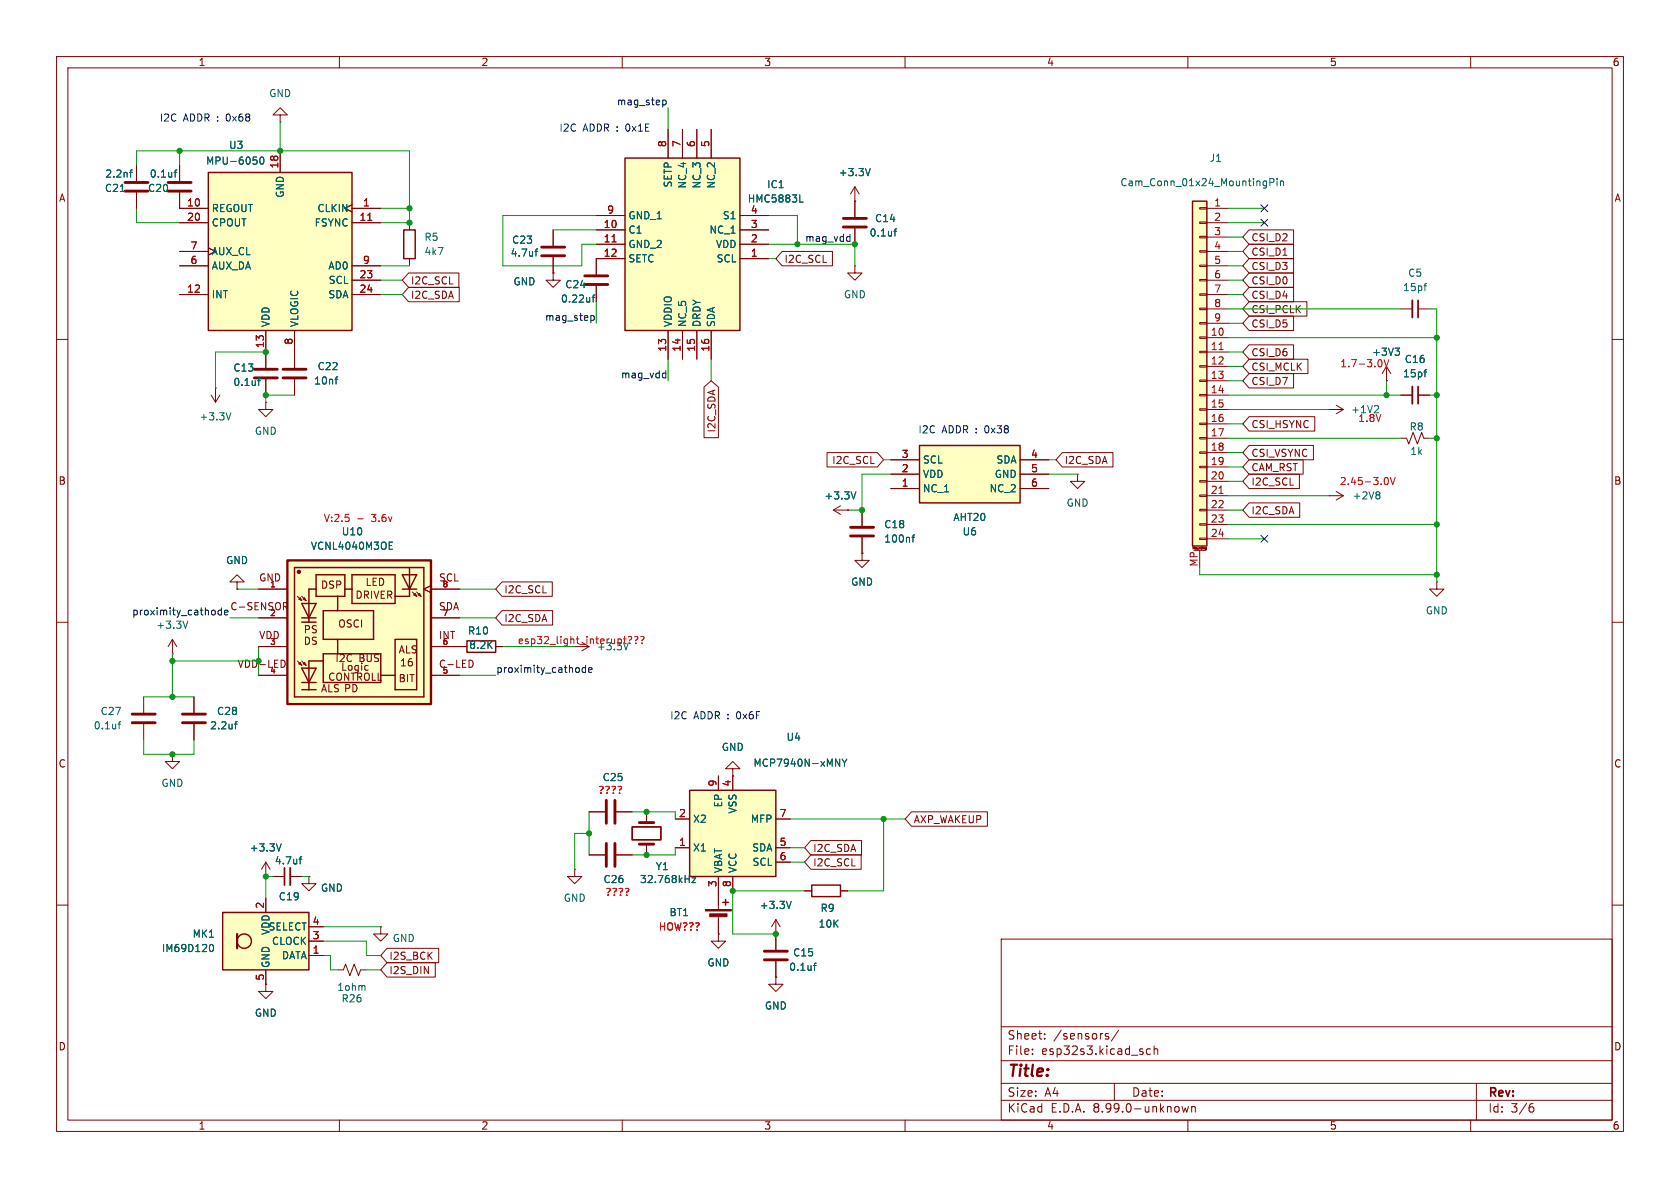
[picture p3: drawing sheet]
<svg xmlns="http://www.w3.org/2000/svg" width="297mm" height="210mm" viewBox="0 0 297 210" stroke-linecap="round" stroke-linejoin="round" font-family="sans-serif">
<g fill="none" stroke="#840000" stroke-width=".18">
<path d="M10 10h277v190h-277zM12 12h273v186h-273zM60 10v2M110 10v2M160 10v2M210 10v2M260 10v2M10 60h2M285 60h2M10 110h2M254 102.9v1.2h-1.3l1.3 1.3 1.3-1.3h-1.3M254 102.9h.1"/>
<path d="M285 110h2M10 160h2M101.6 153.7v1.2h-1.3l1.3 1.3 1.3-1.3h-1.3M101.6 153.7h.1M285 160h2M177 166h108v32h-108zM60 198v2M110 198v2M160 198v2M177 194.5h108M177 191.5h108M177 187.5h108"/>
<path d="M177 181.5h108M182.5 186.3v.1M182.5 185.5v.1M184.7 183.6v.1M184.7 182.8v.1M195.5 183.1l.5 .2v.2l-.2 .2-.4-.1M195.5 182.8h.5M197 191.5v3M197.7 182.1l-1.2 2M203.4 185.5l-.4-.1-.3 .3v.4l.1 .2h.6M204 185.5l.2-.1 .4 .1 .1 .9M204 184.9v1.5"/>
<path d="M209 195.6l.2 1 .3-.7 .3 .7 .3-1M210 198v2M210.7 195.6v1M210.7 195.7l.2-.1 .3 .1 .1 .9M260 198v2M261 191.5v6.5M270.6 195.7h.3l.3 .3-.1 .5-.5 .1M271 195.1l-.4 .1"/>
</g>
<path d="M121.9 139.7h15.3v15.2h-15.3z" fill="#ffffc2"/>
<path d="M71.4 40.6h2v5.1h-2zM121.9 139.7h15.3v15.2h-15.3z" fill="none" stroke="#840000" stroke-width=".25"/>
<g fill="none" stroke="#840000" stroke-width=".18">
<path d="M72.4 39.4v1.2M72.4 45.7v1.3M97.8 48.3v1.2h1.3l-1.3 1.3-1.3-1.3h1.3M97.8 48.3h.1M97.8 40.6v2.8M97.8 45.5v2.8M105.4 45.7v2.8M105.4 50.5v2.8M234.9 72.4h.1M234.9 72.4h2.6M236.2 71.6l1.3 .8M237.5 72.4l-1.3 .8"/>
<path d="M247.6 77.5h1.1l.3 1 .8-2 .8 2 .7-2 .4 1h1M234.9 87.6h.1M234.9 87.6h2.6M236.2 86.9l1.3 .7M237.5 87.6l-1.3 .8M127 137.2v2.5M129.5 135.9h-1.2l1.2-1.3 1.3 1.3h-1.3v1.3M129.5 137.2h.1M129.5 137.2v2.5M47 154.9h.1M47 152.4l-.8 1.3M47 152.4l.8 1.3"/>
<path d="M47 152.4v2.5M48.3 154.9h2M51.3 154.9h2M54.6 154.9v1.3h1.3l-1.3 1.3-1.3-1.3h1.3M54.6 154.9h.1M104.1 151.1h2.8M109 151.1h2.8M119.4 149.9h2.5M119.4 144.8h2.5M127 154.9v2.6M129.5 154.9v2.6M137.2 149.9h2.5"/>
<path d="M137.2 144.8h2.5M137.2 152.4h2.5"/>
</g>
<g fill="none" stroke="#006464" stroke-width=".18">
<path d="M94.6 44.4h.5M95.1 44l-.3 .2v1.1M104.7 52.6h.5M105.2 52.1l-.3 .2v1.1M243.5 71.7l.2 .2-.1 .3-.7 .8M243.7 86.9l.3 .3-.3 .3 .3 .2v.3l-.3 .2M147.7 134.2l.7 1.3v-1.3M148.9 134.2l.4 .6M149.3 134.8v.7M149.7 134.2l-.4 .6M49.7 149.2l-.4 1.2M52.9 151.9h.5"/>
<path d="M53.4 151.5l-.3 .1v1.1"/>
</g>
<path d="M95.8 43.7h4M95.8 45.2h4M103.4 48.8h4M103.4 50.3h4M107.2 149.1v4.1M108.7 149.1v4.1" fill="none" stroke="#840000" stroke-width=".51"/>
<path d="M50.3 153.4v3.1" fill="none" stroke="#840000" stroke-width=".3"/>
<path d="M51.3 153.4v3.1" fill="none" stroke="#840000" stroke-width=".33"/>
<path d="M39.4 161.3h15.2v10.2h-15.2z" fill="#ffffc2"/>
<g fill="none" stroke="#840000" stroke-width=".25">
<path d="M39.4 161.3h15.2v10.2h-15.2z"/>
<circle cx="43.2" cy="166.4" r="1.27"/>
</g>
<path d="M41.9 165.1v2.5" fill="none" stroke="#840000" stroke-width=".38"/>
<g fill="none" stroke="#840000" stroke-width=".18">
<path d="M151.1 35.6h.1M151.1 33v5.4M151.1 33l-.7 1.3M151.1 33l.8 1.3M151.1 40.4v2.8M147.3 90.2l1.3 .7M147.3 90.2h2.6M148.6 89.4l-1.3 .8M149.9 90.2h.1M152.4 97.8v1.3h1.3l-1.3 1.2-1.3-1.2h1.3M152.4 97.8h.1M152.4 90.2v2.8"/>
<path d="M152.4 95v2.8M190.5 83.8v1.3h1.3l-1.3 1.3-1.3-1.3h1.3M190.5 83.8h.1M25.4 123.2v2.8M25.4 128v2.8M30.5 133.4v1.2h-1.3l1.3 1.3 1.2-1.3h-1.2M30.5 133.4h.1M34.3 123.2v2.8M34.3 128v2.8M47 158.8v2.5M47 174v1.3h1.3l-1.3 1.2-1.3-1.2h1.3M47 174h.1"/>
<path d="M47 171.5v2.5M54.6 168.9h2.5M54.6 166.4h2.5M54.6 163.8h2.5M59.7 171.5h1l.4-1.1 .7 2.1 .8-2.1 .8 2.1 .4-1h1M67.3 163.8v1.3h1.3l-1.3 1.3-1.3-1.3h1.3M67.3 163.8h.1"/>
</g>
<path d="M153.9 29.8l-.5 1.3M158 40.9h.5M158.5 40.5l-.3 .1v1.1M151.3 86.9l-.4 1.3M161.2 95h.5M161.7 94.6l-.3 .1v1.1M20.9 128h.5M21.4 127.6l-.3 .2v1M41.4 128h.5M41.9 127.6l-.3 .2v1M37.2 167l.1-.1a.68 .68 0 0 1 .5 .7 .68 .68 0 0 1-.5 .6h-.1M64.3 174.2l.2 .2v.7" fill="none" stroke="#006464" stroke-width=".18"/>
<path d="M149.1 38.6h4.1M149.1 40.1h4.1M150.4 93.2h4M150.4 94.7h4M23.4 126.2h4M23.4 127.8h4M32.3 126.2h4M32.3 127.8h4" fill="none" stroke="#840000" stroke-width=".51"/>
<path d="M162.6 78.7h17.7v10.2h-17.7z" fill="#ffffc2"/>
<path d="M162.6 78.7h17.7v10.2h-17.7z" fill="none" stroke="#840000" stroke-width=".25"/>
<g fill="none" stroke="#840000" stroke-width=".18">
<path d="M151.1 47v1.3h-1.2l1.2 1.2 1.3-1.2h-1.3M151.1 47h.1M247.6 54.6h2.1M250.7 54.6h2M245.1 67.3h.1M245.1 64.8l.8 1.2M245.1 64.8l-.8 1.2M245.1 64.8v2.5M247.6 69.9h2.1M250.7 69.9h2M157.5 86.4h5.1M157.5 83.8h5.1"/>
<path d="M157.5 81.3h5.1M180.3 86.4h5.1M180.3 83.8h5.1M180.3 81.3h5.1"/>
</g>
<path d="M250.7 53.1v3M250.7 68.3v3.1" fill="none" stroke="#840000" stroke-width=".3"/>
<path d="M249.7 53.1v3M249.7 68.3v3.1" fill="none" stroke="#840000" stroke-width=".33"/>
<path d="M251.7 50.5h.5M252.2 50.1l-.2 .1M246.6 61.5h.8l-.4 .5M247.2 62l.2 .3v.3l-.2 .2M251.7 65.8h.5M252.2 65.3l-.2 .1" fill="none" stroke="#006464" stroke-width=".18"/>
<path d="M110.5 27.9h20.3v30.5h-20.3z" fill="#ffffc2"/>
<path d="M110.5 27.9h20.3v30.5h-20.3z" fill="none" stroke="#840000" stroke-width=".25"/>
<g fill="none" stroke="#840000" stroke-width=".18">
<path d="M105.4 38.1h5.1M118.1 22.9v5M120.6 22.9v5M123.2 22.9v5M125.7 22.9v5M130.8 38.1h5.1M105.4 45.7h5.1M105.4 40.6h5.1M105.4 43.2h5.1M118.1 58.4v5.1M120.6 58.4v5.1M123.2 58.4v5.1"/>
<path d="M125.7 58.4v5.1M130.8 45.7h5.1M130.8 40.6h5.1M130.8 43.2h5.1"/>
</g>
<path d="M108.2 42.8h.7" fill="none" stroke="#a90000" stroke-width=".18"/>
<path d="M141.4 35.7h.6" fill="none" stroke="#006464" stroke-width=".18"/>
<path d="M210.8 35.6h2.6v60.9h-2.6z" fill="#ffffc2"/>
<path d="M210.8 35.6h2.6v60.9h-2.6zM127.8 159.5h1M128.3 159v1M143.5 156.5h5.1v2h-5.1z" fill="none" stroke="#840000" stroke-width=".25"/>
<g fill="none" stroke="#840000" stroke-width=".18">
<path d="M212.1 36.7h1.3v.3h-1.3zM212.1 39.2h1.3v.3h-1.3zM213.4 36.8h3.8M213.4 39.4h3.8M212.1 41.8h1.3v.2h-1.3zM212.1 44.3h1.3v.3h-1.3zM212.1 46.9h1.3v.2h-1.3zM212.1 49.4h1.3v.3h-1.3zM212.1 51.9h1.3v.3h-1.3zM212.1 54.5h1.3v.2h-1.3zM212.1 57h1.3v.3h-1.3zM212.1 59.6h1.3v.2h-1.3z"/>
<path d="M213.4 59.7h3.8M213.4 41.9h3.8M213.4 44.5h3.8M213.4 47h3.8M213.4 49.5h3.8M213.4 52.1h3.8M213.4 54.6h3.8M213.4 57.2h3.8M37.3 69.9l.8 1.2M38.1 68.6h.1M38.1 68.6v2.5M38.9 69.9l-.8 1.2"/>
<path d="M212.1 62.1h1.3v.3h-1.3zM212.1 64.6h1.3v.3h-1.3zM212.1 67.2h1.3v.2h-1.3zM212.1 69.7h1.3v.3h-1.3zM212.1 72.3h1.3v.2h-1.3zM212.1 74.8h1.3v.3h-1.3zM212.1 77.3h1.3v.3h-1.3zM212.1 79.9h1.3v.2h-1.3zM213.4 62.2h3.8M213.4 64.8h3.8M213.4 67.3h3.8M213.4 69.9h3.8"/>
<path d="M213.4 72.4h3.8M213.4 74.9h3.8M213.4 77.5h3.8M210.9 97.1v-.4l.1 .3 .2-.3v.4M211.1 97.3h2M212.1 82.4h1.3v.3h-1.3zM212.1 85h1.3v.2h-1.3zM212.1 87.5h1.3v.3h-1.3zM212.1 90h1.3v.3h-1.3zM212.1 92.6h1.3v.2h-1.3zM212.1 95.1h1.3v.3h-1.3zM212.1 97.3v3"/>
<path d="M212.4 96.7v.3M212.6 96.7h.1M213.1 97h.1M213.1 97l.2 .1M213.1 96.9v.1M213.1 96.8h.2v.3l-.2 .1M213.1 96.8v.1M213.4 80h3.8M213.4 82.6h3.8M213.4 85.1h3.8M213.4 87.6h3.8M213.4 90.2h3.8"/>
<path d="M213.4 92.7h3.8M213.4 95.3h3.8M104.1 114.3l-1.2 .8M104.1 143.5h2.8M109 143.5h2.8M114.3 143.5v1.9M114.3 149.2v1.9M127 157.5v3.3M142.2 157.5h1.3M148.6 157.5h1.3M127 165.1v1.3h-1.3l1.3 1.2 1.3-1.2h-1.3M127 165.1h.1"/>
<path d="M127 161.8v3.3M137.2 172.7v1.3h-1.3l1.3 1.3 1.2-1.3h-1.2M137.2 172.7h.1M137.2 165.1h.1M137.2 162.6v5.3M137.2 169.9v2.8M137.2 162.6l.7 1.2M137.2 162.6l-.8 1.2"/>
</g>
<path d="M215.5 61.8h.7M215.5 87.2h.7" fill="none" stroke="#a90000" stroke-width=".18"/>
<path d="M224.5 32.2h.6l.1-.2v-.3l-.7-.1v1.2M225.8 31.6v.1M225.8 32v.8M226.4 32v.8M226.4 32.1l.2-.1 .3 .1v.7M40.8 73l-.4 1.2M111.1 113.6l-.4 1.3M122.3 155.2h.7l-.7 .8h.7M139.9 159.3l-.4 1.3M143.8 170.7h.5M144.3 170.3l-.3 .1v1.1" fill="none" stroke="#006464" stroke-width=".18"/>
<path d="M107.2 141.5v4M108.7 141.5v4M113 145.4h2.6M113 149.2h2.6M135.1 168.1h4.1M135.1 169.7h4.1" fill="none" stroke="#840000" stroke-width=".51"/>
<g fill="#840000" stroke="#840000" stroke-width=".18">
<path d="M124.7 160.8h4.6v.2h-4.6z"/>
<path d="M125.5 161.5h3v.6h-3z"/>
</g>
<path d="M111.8 146.2h5v2.3h-5z" fill="none" stroke="#840000" stroke-width=".3"/>
<path d="M50.8 99.1h25.4v25.4h-25.4z" fill="#ffffc2"/>
<path d="M50.8 99.1h25.4v25.4h-25.4z" fill="none" stroke="#840000" stroke-width=".41"/>
<g fill="none" stroke="#840000" stroke-width=".25">
<path d="M52.1 100.3h22.8v22.9h-22.8zM53.3 106.7h2.6l-1.3 2.5zM53.3 109.2h2.6M53.3 118.1h2.6l-1.3 2.6zM53.3 110h2.6M55.9 104.1h-1.3v5.9M55.9 101.6h5.1v3.8h-5.1zM57.1 116.8h-2.5v5.1M57.1 108h8.9v5h-8.9zM59.7 105.4v2.6M59.7 113v2.6M61 104.1h1.2"/>
<path d="M62.2 101.6h7.6v5.1h-7.6zM69.8 113h3.9v8.9h-3.9zM69.8 119.4h-2.5v-3.8h-10.2v5.1h10.2M71.1 104.1h2.6M71.1 101.6h2.6l-1.3 2.5zM72.4 100.3v5.1h-2.6M53.3 121.9h2.6M53.3 120.7h2.6"/>
<circle cx="52.8" cy="101.1" r=".18"/>
<circle cx="52.8" cy="101.1" r=".25"/>
<circle cx="53" cy="101.1" r=".13"/>
</g>
<g fill="none" stroke="#840000" stroke-width=".18">
<path d="M45.7 104.1h5.1M45.7 109.2h5.1M45.7 114.3h5.1M45.7 119.4h5.1M50.1 106.5h.5l.2 .3-.1 .3-.6 .1M50.2 116.8l.2 .4-.2 .7M50.4 107.2l.4 .6M52.6 105.4l.7 .8M52.6 116.8l.7 .8M53.1 105.7l.2 .5-.5-.3zM53.1 117.1l.2 .5-.5-.3zM53.3 105.4l.8 .8"/>
<path d="M53.3 116.8l.8 .8M53.6 105.9l.2-.2 .3 .5zM53.6 117.3l.2-.2 .3 .5zM65.1 118.4l-.1 .1M72.9 104.6l.8 .8M73.2 105.2l.2-.3 .3 .5zM73.7 104.6l.7 .8M73.9 105.2l.3-.3 .2 .5zM76.2 103.5l-1.3 .6 1.3 .7M76.2 104.1h5.1M76.2 109.2h5.1M76.2 114.3h5.1"/>
<path d="M76.2 119.4h5.1M83.2 116.7a.68 .68 0 0 1 .5 .6 .68 .68 0 0 1-.5 .7"/>
</g>
<path d="M68.8 96.4h.4M68.8 97.1h.6M68.8 95.8h.6" fill="none" stroke="#006464" stroke-width=".18"/>
<path d="M36.8 30.5h25.4v27.9h-25.4z" fill="#ffffc2"/>
<path d="M36.8 30.5h25.4v27.9h-25.4zM82.5 113.3h5.1v2h-5.1z" fill="none" stroke="#840000" stroke-width=".25"/>
<g fill="none" stroke="#840000" stroke-width=".18">
<path d="M24.1 29.2v2.8M24.1 34v2.8M31.7 34v2.8h5.1M31.7 39.4h5.1M31.7 29.2v2.8M49.5 20.3h1.3l-1.3-1.2-1.2 1.2h1.2v1.3M49.5 21.6h.1M49.5 26.7v3.8M62.2 36.2l-1.2 .6 1.2 .7M62.2 36.8h5.1M62.2 39.4h5.1M105.4 38.1h5.1"/>
<path d="M118.1 22.9v5M120.6 22.9v5M123.2 22.9v5M125.7 22.9v5M130.8 38.1h5.1M151.1 35.6h.1M151.1 35.6v2.8M31.7 52.1h5.1M31.7 47h5.1M31.7 44.5h5.1M47 58.4v6.6M52.1 58.4v6.6"/>
<path d="M62.2 52.1h5.1M62.2 49.5h5.1M62.2 47h5.1M72.2 50.8h9v2.5h-9l-1.1-1.2zM72.2 48.3h8.9v2.5h-8.9l-1.1-1.3zM97.8 48.3h.1M97.8 40.6v2.8M97.8 45.5v2.8M105.4 40.6h5.1M105.4 43.2h5.1M105.4 50.5v2.8M110.5 45.7h-5.1v2.8"/>
<path d="M118.1 58.4v5.1M120.6 58.4v5.1M123.2 58.4v5.1M125.7 58.4v5.1M130.8 45.7h5.1M130.8 40.6h5.1M130.8 43.2h5.1M138.3 44.4h8.9v2.6h-8.9l-1.1-1.3zM151.1 40.4v2.8M220.8 53.3h10.2v2.6h-10.2l-1.1-1.3zM220.8 40.6h7.9v2.6h-7.9l-1.1-1.3zM220.8 48.3h7.9v2.5h-7.9l-1.1-1.3z"/>
<path d="M220.8 43.2h7.9v2.5h-7.9l-1.1-1.2zM220.8 50.8h7.9v2.5h-7.9l-1.1-1.2zM220.8 45.7h7.9v2.6h-7.9l-1.1-1.3zM220.8 55.9h7.9v2.5h-7.9l-1.1-1.2zM47 71.1v1.3h-1.3l1.3 1.3 1.3-1.3h-1.3M47 71.1h.1M47 67.1v2.8M52.1 67.1v2.8M124.5 68.4l1.2-1.1 1.3 1.1v9h-2.5zM220.8 78.7h11.4v2.6h-11.4l-1.1-1.3zM220.8 73.7h11.6v2.5h-11.6l-1.1-1.3zM220.8 66h7.9v2.6h-7.9l-1.1-1.3z"/>
<path d="M220.8 63.5h10.4v2.5h-10.4l-1.1-1.2zM220.8 61h7.9v2.5h-7.9l-1.1-1.3zM245.1 67.3h.1M247.6 69.9h2.1M250.7 69.9h2M146.2 80h8.9l1.1 1.3-1.1 1.3h-8.9zM149.9 90.2h.1M152.4 97.8h.1M152.4 90.2v2.8M152.4 95v2.8M157.5 86.4h5.1M157.5 83.8h5.1"/>
<path d="M157.5 81.3h5.1M180.3 86.4h5.1M180.3 83.8h5.1M180.3 81.3h5.1M187.8 80h9v2.6h-9l-1.1-1.3zM220.8 88.9h9v2.5h-9l-1.1-1.2zM220.8 81.3h9.6v2.5h-9.6l-1.1-1.2zM220.8 83.8h8.9v2.6h-8.9l-1.1-1.3zM30.5 115.6h.1M30.5 113l.7 1.3M30.5 113l-.8 1.3M30.5 113v2.6"/>
<path d="M41.9 102.9h-1.3l1.3-1.3 1.3 1.3h-1.3v1.2M41.9 104.1h.1M45.7 114.3h5.1M45.7 104.1h5.1M45.7 109.2h5.1M45.7 119.4h5.1M76.2 103.5l-1.3 .6 1.3 .7M76.2 114.3h6.3M76.2 104.1h5.1M76.2 109.2h5.1M76.2 119.4h5.1M87.6 114.3h1.3"/>
<path d="M88.7 107.9h9v2.6h-9l-1.1-1.3zM88.7 102.9h8.9v2.5h-8.9l-1.1-1.3zM34.3 123.2v2.8M34.3 128v2.8M127 137.2v2.5M129.5 137.2h.1M129.5 137.2v2.5M47 154.9h.1M47 158.8v2.5M48.3 154.9h2M51.3 154.9h2M54.6 154.9h.1"/>
<path d="M104.1 151.1h2.8M104.1 143.5h2.8M109 151.1h2.8M109 143.5h2.8M114.3 143.5v1.3M114.3 149.9v1.2M119.4 149.9h2.5M119.4 144.8h2.5M127 154.9v5.1M129.5 154.9v2.6M137.2 149.9h2.5M137.2 144.8h2.5"/>
<path d="M137.2 152.4h2.5M142.2 157.5h1.3M143.4 151.1h8.8v2.6h-8.8l-1.2-1.3zM143.4 148.6h8.9v2.5h-8.9l-1.2-1.2zM148.6 157.5h1.3M161.1 143.5h13.5v2.6h-13.5l-1.1-1.3zM47 174h.1M47 171.5v2.5M54.6 168.9h2.5M54.6 166.4h2.5M54.6 163.8h2.5M68.4 167.6h9.2v2.6h-9.2l-1.1-1.3z"/>
<path d="M68.4 170.2h8.6v2.5h-8.6l-1.1-1.2zM127 165.1h.1M127 162.6v2.5M137.2 165.1h.1M137.2 172.7h.1M137.2 165.1v2.8M137.2 169.9v2.8"/>
</g>
<path d="M65 39h.7M108.2 42.8h.7" fill="none" stroke="#a90000" stroke-width=".18"/>
<g fill="none" stroke="#006464" stroke-width=".18">
<path d="M21.3 33.9h.7M22.9 30.5h.5M23.4 30l-.3 .2v1.1M30.8 30.5h.5M31.3 30l-.3 .2v1.1M44.8 27.8h.6M45.3 28.3l.1 .2-.1 .5M46 27.9l.2-.1a.68 .68 0 0 1 .5 .6 .68 .68 0 0 1-.5 .6l-.2-.1-.1-.4zM141.4 35.7h.6M153.9 29.8l-.5 1.3M94.6 44.4h.5M95.1 44l-.3 .2v1.1"/>
<path d="M104.7 52.6h.5M105.2 52.1l-.3 .2v1.1M158 40.9h.5M158.5 40.5l-.3 .1v1.1M45.6 67.3h.4M46 66.9l-.3 .2v1M59.2 67h.5M59.7 66.6l-.2 .1M246.6 61.5h.8l-.4 .5M247.2 62l.2 .3v.3l-.2 .2M251.7 65.8h.5M252.2 65.3l-.2 .1"/>
<path d="M68.8 96.4h.4M68.8 97.1h.6M68.8 95.8h.6M151.3 86.9l-.4 1.3M161.2 95h.5M161.7 94.6l-.3 .1v1.1M33.2 109.8l-.4 1.3M41.4 128h.5M41.9 127.6l-.3 .2v1M147.7 134.2l.7 1.3v-1.3M148.9 134.2l.4 .6M149.3 134.8v.7"/>
<path d="M149.7 134.2l-.4 .6M49.7 149.2l-.4 1.2M52.9 151.9h.5M53.4 151.5l-.3 .1v1.1M122.3 155.2h.7l-.7 .8h.7M139.9 159.3l-.4 1.3M37.2 167l.1-.1a.68 .68 0 0 1 .5 .7 .68 .68 0 0 1-.5 .6h-.1M143.8 170.7h.5M144.3 170.3l-.3 .1v1.1"/>
</g>
<path d="M22.1 33.8h4.1M22.1 32.3h4.1M29.7 33.8h4.1M29.7 32.3h4.1M45 65.3h4M45 66.8h4M50 65.3h4.1M50 66.8h4.1" fill="none" stroke="#840000" stroke-width=".51"/>
<g fill="none" stroke="#0f0f0f" stroke-width=".18">
<path d="M117.2 17.8l.3-.1 .3 .2-.2 .6h-.4M104.5 55.9l.3-.1 .3 .2-.2 .6h-.4M149.9 41.8l.4 .1M150.3 41.4v1.3M150.3 42.6l-.4 .1M117.3 66h.4M117.7 65.5v1.3M117.7 66.7l-.4 .1M39.1 107.4v1.3M39.1 107.9h-.3l-.3 .2 .2 .5h.4M40.1 107.9h-.2l-.2 .1 .1 .6 .3 .1M40.3 108.2l-.6 .1"/>
<path d="M103.5 117.6v1.3M103.5 118.1l-.3-.1-.3 .3 .1 .5h.5M104.1 118.4l.6-.1-.1-.2-.4-.1-.1 .2v.6h.5"/>
</g>
<path d="M244.2 63.7l.1 .7-.1 .3-.2 .1M244.7 63.6l.4 1.2 .4-1.2M63.2 91.7h1M244.9 84.5l.1-.1a.68 .68 0 0 1 .5 .6 .68 .68 0 0 1-.5 .7l-.1-.1M245.8 84.4l.4 1.3 .4-1.3M111.1 112.6l.4-.1 .2 .2-.4 .6M111.3 113.7v.1M112.2 112.6l.4-.1 .2 .2-.4 .6M112.4 113.7v.1M113.3 112.6l.4-.1 .2 .2-.4 .6M113.5 113.7v.1" fill="none" stroke="#f00" stroke-width=".18"/>
<g fill="none" stroke="#009600" stroke-width=".18">
<path d="M118.1 19.1v3.8M24.1 29.2v-2.5h48.3v12.7h-5.1M24.1 36.8v2.6h7.6M31.7 26.7v2.5M49.5 21.6v5.1M67.3 36.8h5.1M105.4 38.1h-16.5v8.9h14v-3.8h2.5M135.9 38.1h5.1v5.1M217.2 39.4h6.3M217.2 36.8h6.3M67.3 52.1h3.8M67.3 49.5h3.8"/>
<path d="M67.3 47h5.1M97.8 40.6h7.6M105.4 53.3v3.9M135.9 45.7h1.3M135.9 43.2h15.2v3.8M217.2 52.1h2.5M217.2 49.5h2.5M217.2 41.9h2.5M217.2 57.2h2.5M217.2 44.5h2.5M217.2 47h2.5M217.2 59.7h36.8"/>
<path d="M217.2 54.6h30.4M252.7 54.6h1.3v48.3M47 62.2h-8.9v6.4M52.1 69.9h-5.1v1.2M118.1 63.5v3.8M125.7 63.5v3.8M217.2 64.8h2.5M217.2 69.9h30.4M217.2 77.5h30.4M217.2 74.9h2.5M217.2 67.3h2.5M217.2 62.2h2.5"/>
<path d="M217.2 72.4h17.7M245.1 67.3v2.6M252.7 69.9h1.3M252.7 77.5h1.3M156.2 81.3h1.3M157.5 83.8h-5.1v6.4h-2.5M185.4 83.8h5.1M185.4 81.3h1.3M217.2 90.2h2.5M217.2 95.3h6.3M217.2 82.6h2.5M217.2 85.1h2.5"/>
<path d="M217.2 87.6h17.7M217.2 92.7h36.8M217.2 80h2.5M30.5 116.8h15.2M30.5 115.6v7.6M40.6 109.2h5.1M41.9 104.1h3.8M45.7 114.3v5.1M81.3 109.2h6.3M81.3 119.4h6.3M81.3 104.1h6.3M88.9 114.3h12.7"/>
<path d="M212.1 100.3v1.3h41.9M25.4 123.2h8.9M25.4 130.8v2.6h8.9v-2.6M48.3 154.9h-1.3v3.9M53.3 154.9h1.3M104.1 143.5v7.6M104.1 147.3h-2.5v6.4M111.8 143.5h7.6M119.4 149.9v1.2h-7.6M139.7 149.9h2.5M139.7 152.4h2.5M139.7 144.8h20.3"/>
<path d="M142.2 157.5h-12.7v7.6h7.7M156.2 144.8v12.7h-6.3M57.1 168.9h1.3v2.6h1.3M57.1 166.4h7.7v2.5h2.5M57.1 163.8h10.2M64.8 171.5h2.5"/>
</g>
<path d="M222.9 36.2l1.2 1.2M222.9 38.8l1.2 1.2M224.1 36.2l-1.2 1.2M224.1 38.8l-1.2 1.2M222.9 94.6l1.2 1.3M224.1 94.6l-1.2 1.3" fill="none" stroke="#000084" stroke-width=".18"/>
<g fill="#009600" stroke="#009600" stroke-width=".18">
<circle cx="30.5" cy="116.8" r=".46"/>
<circle cx="30.5" cy="123.2" r=".46"/>
<circle cx="47" cy="62.2" r=".46"/>
<circle cx="49.5" cy="26.7" r=".46"/>
<circle cx="31.7" cy="26.7" r=".46"/>
<circle cx="47" cy="69.9" r=".46"/>
<circle cx="30.5" cy="133.4" r=".46"/>
<circle cx="47" cy="154.9" r=".46"/>
<circle cx="254" cy="92.7" r=".46"/>
<circle cx="254" cy="101.6" r=".46"/>
<circle cx="72.4" cy="39.4" r=".46"/>
<circle cx="72.4" cy="36.8" r=".46"/>
<circle cx="156.2" cy="144.8" r=".46"/>
<circle cx="114.3" cy="143.5" r=".46"/>
<circle cx="104.1" cy="147.3" r=".46"/>
<circle cx="114.3" cy="151.1" r=".46"/>
<circle cx="137.2" cy="165.1" r=".46"/>
<circle cx="129.5" cy="157.5" r=".46"/>
<circle cx="254" cy="77.5" r=".46"/>
<circle cx="254" cy="69.9" r=".46"/>
<circle cx="254" cy="59.7" r=".46"/>
<circle cx="245.1" cy="69.9" r=".46"/>
<circle cx="141" cy="43.2" r=".46"/>
<circle cx="152.4" cy="90.2" r=".46"/>
<circle cx="151.1" cy="43.2" r=".46"/>
</g>
<text font-size="2.8" fill="#840000" x="178" y="190.9">Title:</text>
<g font-size="2.1" fill="#840000">
<text x="178" y="184">Sheet:</text>
<text x="186.2" y="184">/sensors/</text>
<text x="178" y="186.7">File:</text>
<text x="184.1" y="186.7">esp32s3.kicad_sch</text>
<text x="178" y="196.9">KiCad</text>
<text x="178" y="194.1">Size:</text>
<text x="184.7" y="194.1">A4</text>
<text x="185.7" y="196.9">E.D.A.</text>
<text x="193.3" y="196.9">8.99.0-unknown</text>
<text x="200" y="194.1">Date:</text>
<text x="263" y="194.3">Rev:</text>
<text x="263" y="196.9">Id:</text>
<text x="267.1" y="196.9">3/6</text>
</g>
<g font-size="1.8" fill="#840000">
<text x="35" y="11.9">1</text>
<text x="85" y="11.9">2</text>
<text x="135" y="11.9">3</text>
<text x="185" y="11.9">4</text>
<text x="235" y="11.9">5</text>
<text x="285" y="11.9">6</text>
<text x="10.3" y="35.9">A</text>
<text x="285.3" y="35.9">A</text>
<text x="138.6" y="46.7">I2C_SCL</text>
<text x="221.1" y="42.9">CSI_D2</text>
<text x="221.1" y="45.4">CSI_D1</text>
<text x="221.1" y="47.9">CSI_D3</text>
<text x="72.5" y="53">I2C_SDA</text>
<text x="72.5" y="50.5">I2C_SCL</text>
<text x="221.1" y="50.5">CSI_D0</text>
<text x="221.1" y="53">CSI_D4</text>
<text x="221.1" y="55.6">CSI_PCLK</text>
<text x="221.1" y="58.1">CSI_D5</text>
<text x="221.1" y="65.7">CSI_MCLK</text>
<text x="221.1" y="63.2">CSI_D6</text>
<text x="221.1" y="68.3">CSI_D7</text>
<text x="126.7" y="76.6" transform="rotate(-90 126.7 76.6)">I2C_SDA</text>
<text x="221.1" y="75.9">CSI_HSYNC</text>
<text x="147" y="82.2">I2C_SCL</text>
<text x="188.1" y="82.2">I2C_SDA</text>
<text x="221.1" y="83.5">CAM_RST</text>
<text x="221.1" y="81">CSI_VSYNC</text>
<text x="10.3" y="85.9">B</text>
<text x="221.1" y="86">I2C_SCL</text>
<text x="285.3" y="85.9">B</text>
<text x="221.1" y="91.1">I2C_SDA</text>
<text x="45.7" y="103">GND</text>
<text x="56.6" y="104.3">DSP</text>
<text x="62.7" y="106.1">DRIVER</text>
<text x="64.5" y="103.8">LED</text>
<text x="77.5" y="103">SCL</text>
<text x="89.1" y="105.1">I2C_SCL</text>
<text x="45.7" y="113.2">VDD</text>
<text x="53.6" y="112.2">PS</text>
<text x="59.7" y="111.1">OSCI</text>
<text x="77.5" y="113.2">INT</text>
<text x="77.5" y="108.1">SDA</text>
<text x="89.1" y="110.2">I2C_SDA</text>
<text x="53.6" y="114.2">DS</text>
<text x="59.2" y="117.2">I2C</text>
<text x="60.2" y="118.8">Logic</text>
<text x="63.4" y="117.2">BUS</text>
<text x="70.4" y="115.7">ALS</text>
<text x="70.6" y="118">16</text>
<text x="77.5" y="118.3">C-LED</text>
<text x="56.6" y="122.6">ALS PD</text>
<text x="57.9" y="120.5">CONTROLL</text>
<text x="70.4" y="120.8">BIT</text>
<text x="10.3" y="135.9">C</text>
<text x="285.3" y="135.9">C</text>
<text x="161.4" y="145.7">AXP_WAKEUP</text>
<text x="143.7" y="153.4">I2C_SCL</text>
<text x="143.7" y="150.8">I2C_SDA</text>
<text x="68.7" y="169.9">I2S_BCK</text>
<text x="68.7" y="172.4">I2S_DIN</text>
<text x="10.3" y="185.9">D</text>
<text x="285.3" y="185.9">D</text>
<text x="35" y="199.9">1</text>
<text x="85" y="199.9">2</text>
<text x="135" y="199.9">3</text>
<text x="185" y="199.9">4</text>
<text x="235" y="199.9">5</text>
<text x="285" y="199.9">6</text>
</g>
<g font-size="1.8" fill="#006464">
<text x="47.5" y="17.4">GND</text>
<text x="36.3" y="29.3">MPU-6050</text>
<text x="40.4" y="26.5">U3</text>
<text x="213.8" y="28.8">J1</text>
<text x="18.5" y="34.1">C21</text>
<text x="18.5" y="31.6">2.2nf</text>
<text x="26.1" y="34.1">C20</text>
<text x="26.4" y="31.6">0.1uf</text>
<text x="50.4" y="35.1" transform="rotate(-90 50.4 35.1)">GND</text>
<text x="119" y="33.2" transform="rotate(-90 119 33.2)">SETP</text>
<text x="121.5" y="33.4" transform="rotate(-90 121.5 33.4)">NC_4</text>
<text x="124.1" y="33.4" transform="rotate(-90 124.1 33.4)">NC_3</text>
<text x="126.6" y="33.4" transform="rotate(-90 126.6 33.4)">NC_2</text>
<text x="135.5" y="33.5">IC1</text>
<text x="148.2" y="31.3">+3.3V</text>
<text x="198" y="33.1">Cam_Conn_01x24_MountingPin</text>
<text x="37.3" y="37.7">REGOUT</text>
<text x="37.3" y="40.2">CPOUT</text>
<text x="55.5" y="40.2">FSYNC</text>
<text x="56" y="37.7">CLKIN</text>
<text x="111" y="41.5">C1</text>
<text x="111" y="39">GND_1</text>
<text x="125.3" y="41.5">NC_1</text>
<text x="127.7" y="39">S1</text>
<text x="132.1" y="36">HMC5883L</text>
<text x="154.6" y="39.5">C14</text>
<text x="37.3" y="47.9">AUX_DA</text>
<text x="37.3" y="45.3">AUX_CL</text>
<text x="58" y="47.9">AD0</text>
<text x="74.9" y="42.8">R5</text>
<text x="74.9" y="45.3">4k7</text>
<text x="90.2" y="45.6">4.7uf</text>
<text x="90.4" y="43.3">C23</text>
<text x="111" y="44">GND_2</text>
<text x="111" y="46.6">SETC</text>
<text x="126.5" y="44">VDD</text>
<text x="126.6" y="46.6">SCL</text>
<text x="153.6" y="42">0.1uf</text>
<text x="37.3" y="52.9">INT</text>
<text x="58" y="52.9">SDA</text>
<text x="58" y="50.4">SCL</text>
<text x="90.7" y="50.6">GND</text>
<text x="99.1" y="53.7">0.22uf</text>
<text x="99.8" y="51.2">C24</text>
<text x="149.1" y="52.9">GND</text>
<text x="247.9" y="51.7">15pf</text>
<text x="248.8" y="49.1">C5</text>
<text x="47.9" y="57.9" transform="rotate(-90 47.9 57.9)">VDD</text>
<text x="52.9" y="57.9" transform="rotate(-90 52.9 57.9)">VLOGIC</text>
<text x="119" y="57.9" transform="rotate(-90 119 57.9)">VDDIO</text>
<text x="121.5" y="57.9" transform="rotate(-90 121.5 57.9)">NC_5</text>
<text x="124.1" y="57.9" transform="rotate(-90 124.1 57.9)">DRDY</text>
<text x="126.6" y="57.9" transform="rotate(-90 126.6 57.9)">SDA</text>
<text x="41.2" y="65.9">C13</text>
<text x="56" y="65.6">C22</text>
<text x="242.5" y="63.1">+3V3</text>
<text x="248.2" y="64.4">C16</text>
<text x="41.2" y="68.4">0.1uf</text>
<text x="55.4" y="68.2">10nf</text>
<text x="247.9" y="66.9">15pf</text>
<text x="35.2" y="74.5">+3.3V</text>
<text x="45" y="77.1">GND</text>
<text x="238.8" y="73.3">+1V2</text>
<text x="249.1" y="76.3">R8</text>
<text x="163.1" y="82.1">SCL</text>
<text x="176.1" y="82.1">SDA</text>
<text x="249.2" y="80.6">1k</text>
<text x="145.6" y="88.5">+3.3V</text>
<text x="163.1" y="87.2">NC_1</text>
<text x="163.1" y="84.7">VDD</text>
<text x="174.9" y="87.2">NC_2</text>
<text x="175.8" y="84.7">GND</text>
<text x="188.5" y="89.8">GND</text>
<text x="239" y="88.5">+2V8</text>
<text x="60.3" y="94.8">U10</text>
<text x="156.2" y="93.6">C18</text>
<text x="168.4" y="92.3">AHT20</text>
<text x="170.1" y="94.8">U6</text>
<text x="39.9" y="99.9">GND</text>
<text x="54.9" y="97.4">VCNL4040M3OE</text>
<text x="156.2" y="96.1">100nf</text>
<text x="150.4" y="103.7">GND</text>
<text x="27.5" y="111.4">+3.3V</text>
<text x="82.6" y="112.4">R10</text>
<text x="252" y="108.8">GND</text>
<text x="82.8" y="114.9">8.2K</text>
<text x="16.5" y="129.1">0.1uf</text>
<text x="17.7" y="126.6">C27</text>
<text x="37.1" y="129.1">2.2uf</text>
<text x="38.3" y="126.6">C28</text>
<text x="138.9" y="131.2">U4</text>
<text x="127.5" y="132.9">GND</text>
<text x="133.1" y="135.7">MCP7940N-xMNY</text>
<text x="28.4" y="139.3">GND</text>
<text x="106.4" y="138.3">C25</text>
<text x="127.9" y="142.8" transform="rotate(-90 127.9 142.8)">EP</text>
<text x="130.4" y="143.9" transform="rotate(-90 130.4 143.9)">VSS</text>
<text x="122.4" y="145.6">X2</text>
<text x="132.6" y="145.6">MFP</text>
<text x="44" y="150.7">+3.3V</text>
<text x="48.5" y="153">4.7uf</text>
<text x="115.8" y="154">Y1</text>
<text x="122.4" y="150.7">X1</text>
<text x="127.9" y="154.4" transform="rotate(-90 127.9 154.4)">VBAT</text>
<text x="130.4" y="154.4" transform="rotate(-90 130.4 154.4)">VCC</text>
<text x="132.9" y="150.7">SDA</text>
<text x="132.9" y="153.3">SCL</text>
<text x="49.2" y="159.4">C19</text>
<text x="56.6" y="157.8">GND</text>
<text x="99.6" y="159.6">GND</text>
<text x="106.6" y="156.3">C26</text>
<text x="113" y="156.3">32.768kHz</text>
<text x="134.2" y="160.9">+3.3V</text>
<text x="145" y="161.4">R9</text>
<text x="34" y="166">MK1</text>
<text x="47.4" y="164.7">SELECT</text>
<text x="47.9" y="165.4" transform="rotate(-90 47.9 165.4)">VDD</text>
<text x="48" y="167.2">CLOCK</text>
<text x="69.3" y="166.7">GND</text>
<text x="118.3" y="162.2">BT1</text>
<text x="144.6" y="164.2">10K</text>
<text x="28.5" y="168.5">IM69D120</text>
<text x="47.9" y="171.2" transform="rotate(-90 47.9 171.2)">GND</text>
<text x="49.7" y="169.8">DATA</text>
<text x="125" y="171">GND</text>
<text x="139.4" y="171.8">0.1uf</text>
<text x="140.1" y="169.3">C15</text>
<text x="45" y="179.9">GND</text>
<text x="59.5" y="175.4">1ohm</text>
<text x="60.3" y="177.4">R26</text>
<text x="135.1" y="178.7">GND</text>
</g>
<g font-size="1.8" fill="#0000c2">
<text x="28.1" y="21.7">I2C</text>
<text x="32.4" y="21.7">ADDR :</text>
<text x="40.2" y="21.7">0x68</text>
<text x="98.8" y="23.5">I2C</text>
<text x="103" y="23.5">ADDR :</text>
<text x="110.9" y="23.5">0x1E</text>
<text x="162.3" y="76.8">I2C</text>
<text x="166.5" y="76.8">ADDR :</text>
<text x="174.4" y="76.8">0x38</text>
<text x="118.4" y="127.4">I2C</text>
<text x="122.6" y="127.4">ADDR :</text>
<text x="130.5" y="127.4">0x6F</text>
</g>
<g font-size="1.8" fill="#0f0f0f">
<text x="109" y="18.7">mag_step</text>
<text x="142.2" y="42.8">mag_vdd</text>
<text x="96.3" y="56.8">mag_step</text>
<text x="109.7" y="67">mag_vdd</text>
<text x="23.3" y="108.9">proximity_cathode</text>
<text x="40.6" y="108.1">C-SENSOR</text>
<text x="87.6" y="119">proximity_cathode</text>
</g>
<g font-size="1.8" fill="#a90000">
<text x="49.3" y="29.9" transform="rotate(-90 49.3 29.9)">18</text>
<text x="117.9" y="26.1" transform="rotate(-90 117.9 26.1)">8</text>
<text x="120.4" y="26.1" transform="rotate(-90 120.4 26.1)">7</text>
<text x="122.9" y="26.1" transform="rotate(-90 122.9 26.1)">6</text>
<text x="125.5" y="26.1" transform="rotate(-90 125.5 26.1)">5</text>
<text x="33" y="36.6">10</text>
<text x="33" y="39.1">20</text>
<text x="63.5" y="39.1">11</text>
<text x="64.1" y="36.6">1</text>
<text x="106.6" y="40.4">10</text>
<text x="107.2" y="37.8">9</text>
<text x="132.6" y="40.4">3</text>
<text x="132.6" y="37.8">4</text>
<text x="214.6" y="36.6">1</text>
<text x="214.6" y="39.1">2</text>
<text x="214.6" y="41.7">3</text>
<text x="33.6" y="46.7">6</text>
<text x="33.6" y="44.2">7</text>
<text x="64.1" y="46.7">9</text>
<text x="106.6" y="42.9">11</text>
<text x="106.6" y="45.5">12</text>
<text x="132.6" y="45.5">1</text>
<text x="132.6" y="42.9">2</text>
<text x="214.6" y="44.2">4</text>
<text x="214.6" y="46.7">5</text>
<text x="33" y="51.8">12</text>
<text x="63.5" y="49.3">23</text>
<text x="63.5" y="51.8">24</text>
<text x="214.6" y="49.3">6</text>
<text x="214.6" y="51.8">7</text>
<text x="214" y="59.4">10</text>
<text x="214.6" y="54.4">8</text>
<text x="214.6" y="56.9">9</text>
<text x="46.7" y="61.6" transform="rotate(-90 46.7 61.6)">13</text>
<text x="51.8" y="61" transform="rotate(-90 51.8 61)">8</text>
<text x="117.9" y="62.3" transform="rotate(-90 117.9 62.3)">13</text>
<text x="120.4" y="62.3" transform="rotate(-90 120.4 62.3)">14</text>
<text x="122.9" y="62.3" transform="rotate(-90 122.9 62.3)">15</text>
<text x="125.5" y="62.3" transform="rotate(-90 125.5 62.3)">16</text>
<text x="214" y="62">11</text>
<text x="214" y="64.5">12</text>
<text x="214" y="67.1">13</text>
<text x="214" y="69.6">14</text>
<text x="214" y="72.1">15</text>
<text x="214" y="74.7">16</text>
<text x="214" y="77.2">17</text>
<text x="159.3" y="83.6">2</text>
<text x="159.3" y="81">3</text>
<text x="182.2" y="81">4</text>
<text x="182.2" y="83.6">5</text>
<text x="214" y="79.8">18</text>
<text x="214" y="82.3">19</text>
<text x="159.3" y="86.1">1</text>
<text x="182.2" y="86.1">6</text>
<text x="214" y="84.8">20</text>
<text x="214" y="87.4">21</text>
<text x="214" y="89.9">22</text>
<text x="214" y="92.5">23</text>
<text x="214" y="95">24</text>
<text x="211.8" y="100.3" transform="rotate(-90 211.8 100.3)">MP</text>
<text x="126.7" y="139.1" transform="rotate(-90 126.7 139.1)">9</text>
<text x="129.3" y="139.1" transform="rotate(-90 129.3 139.1)">4</text>
<text x="119.9" y="149.6">1</text>
<text x="119.9" y="144.5">2</text>
<text x="137.7" y="149.6">5</text>
<text x="137.7" y="144.5">7</text>
<text x="137.7" y="152.1">6</text>
<text x="46.7" y="160.7" transform="rotate(-90 46.7 160.7)">2</text>
<text x="126.7" y="156.9" transform="rotate(-90 126.7 156.9)">3</text>
<text x="129.3" y="156.9" transform="rotate(-90 129.3 156.9)">8</text>
<text x="55.2" y="166.1">3</text>
<text x="55.2" y="163.6">4</text>
<text x="46.7" y="173.4" transform="rotate(-90 46.7 173.4)">5</text>
<text x="55.2" y="168.7">1</text>
</g>
<g font-size="1.8" fill="#f00">
<text x="236.8" y="65.1">1.7-3.0V</text>
<text x="240" y="74.7">1.8V</text>
<text x="236.7" y="86">2.45-3.0V</text>
<text x="57.1" y="92.4">V:2.5</text>
<text x="65.8" y="92.4">3.6v</text>
<text x="91.4" y="114">esp32_light_interupt???</text>
<text x="105.4" y="115.2">+3.3V</text>
<text x="105.7" y="140.6">????</text>
<text x="106.9" y="158.6">????</text>
<text x="116.4" y="164.7">HOW???</text>
</g>
<text font-size="1.8" fill="#009600" x="41.9" y="118.3">VDD-LED</text>
<g font-size="1.4" fill="#a90000">
<text x="47.6" y="103.9">1</text>
<text x="78.1" y="103.9">8</text>
<text x="47.6" y="109">2</text>
<text x="78.1" y="109">7</text>
<text x="47.6" y="114">3</text>
<text x="47.6" y="119.1">4</text>
<text x="78.1" y="119.1">5</text>
<text x="78.1" y="114">6</text>
</g>
<text font-size=".5" fill="#840000" x="210.6" y="97.3">Mounting</text>
</svg>
